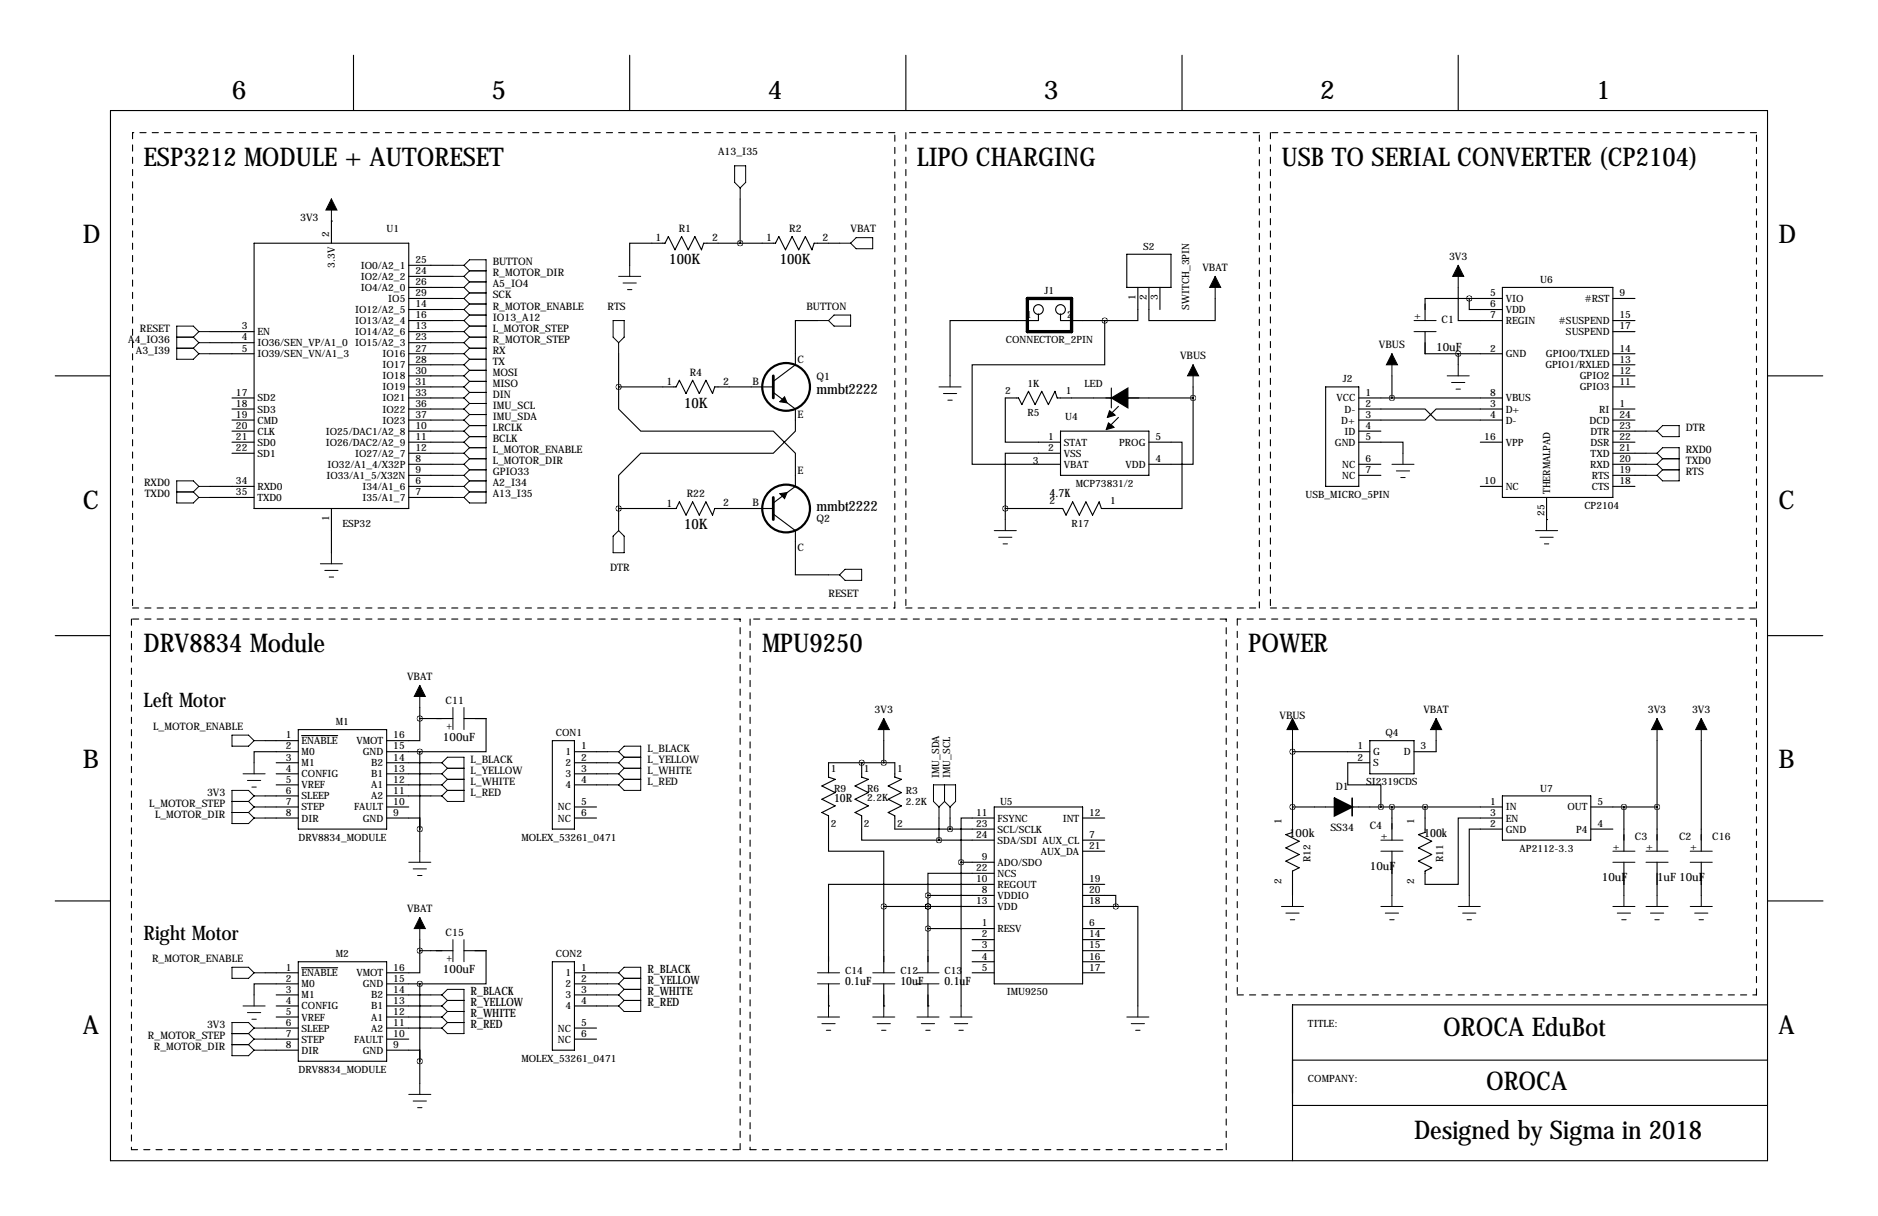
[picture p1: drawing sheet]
<svg xmlns="http://www.w3.org/2000/svg" width="432mm" height="279mm" viewBox="0 0 432 279" stroke-linecap="round" stroke-linejoin="round" font-family="sans-serif">
<g fill="none" stroke="#000" stroke-width=".25" stroke-dasharray="1.4 1.4">
<path d="M30.5 30.5v109.2M205.7 30.5h-175.2M208.3 30.5v109.2M289.6 30.5h-81.3M292.1 30.5v109.2M403.9 30.5h-111.8M30.5 139.7h175.2M205.7 139.7v-109.2M208.3 139.7h81.3M289.6 139.7v-109.2M292.1 139.7h111.8M403.9 139.7v-109.2"/>
<path d="M30.2 142.2v122M170.2 142.2h-140M172.5 142.2v122M281.9 142.2h-109.4M284.5 142.2v86.4M403.9 142.2h-119.4M284.5 228.6h119.4M403.9 228.6v-86.4M30.2 264.2h140M170.2 264.2v-122M172.5 264.2h109.4M281.9 264.2v-122"/>
</g>
<g fill="none" stroke="#000" stroke-width=".25">
<path d="M81.3 12.7v12.7M144.8 12.7v12.7M208.3 12.7v12.7M271.8 12.7v12.7M335.3 12.7v12.7M25.4 25.4h381v241.3h-381zM58.4 55.9h35.6v60.9h-35.6zM76.2 50.8h.1M76.2 50.8v5.1M170.2 45.7v10.2M193 55.9h-5.8l-.5 1.5-1.5-3-1.6 3-1.5-3-1.5 3-1.5-3-.8 1.5h-16.5l-.5 1.5-1.5-3-1.6 3-1.5-3-1.5 3-1.5-3-.8 1.5h-8.1v5.1M259.1 58.4h10.1v7.6h-10.1z"/>
<path d="M48.3 76.2h10.1M48.3 78.7h10.1M94 76.2h10.1M94 78.7h10.1M94 61h10.1M94 63.5h10.1M94 66h10.1M94 68.6h10.1M94 71.1h10.1M94 73.7h10.1M188 73.7h-5.1v10.1l-5.1 3.8M238.8 72.1v1.6h-20.4v12.7"/>
<path d="M243.8 72.1v1.6h10.2M254 73.7v10.1h-30.5v22.9h20.3M261.6 66v7.7h-7.6M264.2 66v7.7h15.2v-5.1M266.7 66v5.1M327.7 76.2v5.1h17.7M335.3 66v7.7h10.1M337.8 68.6v2.5h7.6M345.4 66h25.4v48.3h-25.4zM345.4 68.6h-17.7v5.1M370.8 76.2h5.1M370.8 68.6h5.1"/>
<path d="M370.8 73.7h5.1M12.7 86.4h12.7M48.3 81.3h10.1M53.3 91.4h5.1M53.3 94h5.1M53.3 96.5h5.1M53.3 99.1h5.1M94 86.4h10.1M94 81.3h10.1M94 91.4h10.1M94 94h10.1M94 96.5h10.1"/>
<path d="M94 99.1h10.1M94 83.8h10.1M94 88.9h10.1M142.2 88.9v5.1l5.1 5.1h30.5l5.1 5v7.7l-5.1 3.8M142.2 88.9h13.2l.8-1.5 1.5 3 1.6-3 1.5 3 1.5-3 1.5 3 .5-1.5h13.5M142.2 81.3v7.6M177.8 90.2l5.1 3.8v5.1l-5.1 5h-30.5l-5.1 5.1v7.6M243.8 99.1h20.4v10.1h-20.4zM255.5 89.2v4.5M257.1 93.4l-2.5 2.5M257.1 95.9l-2.5 2.6M274.3 91.4h-31.2l-.5-1.5-1.6 3.1-1.5-3.1-1.5 3.1-1.5-3.1-1.6 3.1-.7-1.6h-3.1v10.2h12.7"/>
<path d="M274.3 91.4v15.3h-10.1M274.3 88.9v2.5M304.8 88.9h7.6v22.9h-7.6zM312.4 94h15.3l2.5 2.5h15.2M312.4 91.4h33M312.4 99.1h5.1M320 86.4v5M335.3 81.3v2.5M345.4 94h-15.2l-2.5 2.5h-15.3M370.8 86.4h5.1M370.8 81.3h5.1M370.8 94h5.1"/>
<path d="M370.8 96.5h5.1M370.8 99.1h7.7M370.8 83.8h5.1M370.8 88.9h5.1M406.4 86.4h12.7M48.3 111.8h10.1M48.3 114.3h10.1M53.3 101.6h5.1M53.3 104.1h5.1M76.2 116.8v10.2M94 101.6h10.1M94 104.1h10.1"/>
<path d="M94 111.8h10.1M94 114.3h10.1M94 106.7h10.1M94 109.2h10.1M142.2 116.8h13.2l.8-1.5 1.5 3.1 1.6-3.1 1.5 3.1 1.5-3.1 1.5 3.1 .5-1.6h13.5M142.2 116.8v2.6M177.8 118.1l5.1 3.8v10.2h7.6M231.1 116.8v2.6M243.8 104.1h-12.7v12.7M264.2 101.6h7.6v15.2h-18.6l-.5-1.5-1.5 3.1-1.5-3.1-1.5 3.1-1.6-3.1-1.5 3.1-.8-1.6h-13.2M312.4 101.6h10.2v2.5M312.4 106.7h5.1"/>
<path d="M312.4 109.2h5.1M340.4 101.6h5M340.4 111.8h5M355.6 119.4h.1M355.6 114.3v5.1M370.8 101.6h5.1M370.8 104.1h7.7M370.8 111.8h5.1M370.8 106.7h7.7M370.8 109.2h7.7M12.7 146h12.7M406.4 146h12.7"/>
<path d="M61 170.2h7.6M63.5 175.3h5.1M63.5 177.8h5.1M68.6 172.7h-10.2v2.6M68.6 167.6h20.3v22.9h-20.3zM69.3 169h8.3M88.9 172.7h7.6M88.9 175.3h10.2M88.9 177.8h10.2M96.5 165.1v5.1h-7.6M96.5 165.1h7.6M96.5 162.6v2.5"/>
<path d="M96.5 172.7v22.9M106.7 165.1h5.1v7.6h-15.3M127 170.2h5.1v20.3h-5.1zM132.1 172.7h7.6M132.1 175.3h7.6M132.1 177.8h7.6M198.1 175.3v3.3l1.5 .5-3 1.5 3 1.5-3 1.5 3 1.6-3 1.5 1.5 .8v5.5h17.8M198.1 175.3h.1M203.2 170.2v5.1M297.2 170.2v21.1l-1.5 .5 3 1.5-3 1.5 3 1.5-3 1.6 3 1.5-1.5 .8v5.5M297.2 172.7h17.8M315 175.3h-5.1v5h7.6v5.1"/>
<path d="M315 170.2h10.1v7.6h-10.1zM330.2 170.2v2.5h-5.1M381 170.2v25.4M391.2 170.2v25.4M61 182.9h7.6M61 185.4h7.6M61 188h7.6M63.5 180.3h5.1M88.9 188h7.6v2.5M88.9 180.3h10.2M88.9 182.9h10.2M88.9 185.4h5.1"/>
<path d="M132.1 180.3h7.6M132.1 185.4h5.1M132.1 188h5.1M215.9 193h12.7M215.9 188v5M218.4 188v2.5M221 198.1h7.6M221 198.1v33M228.6 188h-7.6v10.1M228.6 190.5h-22.9v-3l-1.5-.8 3.1-1.5-3.1-1.6 3.1-1.5-3.1-1.5 3.1-1.5-1.6-.5v-3.3h-15.2v3.3l1.5 .5-3 1.5 3 1.5-3 1.5 3 1.6-3 1.5 1.5 .8v8.1h12.7v12.7M228.6 185.4h20.3v40.7h-20.3zM248.9 188h5.1"/>
<path d="M248.9 193h5.1M248.9 195.6h5.1M297.2 185.4h9.6M310.9 185.4h34.5M320 185.4v7.6M320 195.6v10.1M327.7 185.4v5.9l-1.6 .5 3.1 1.5-3.1 1.5 3.1 1.5-3.1 1.6 3.1 1.5-1.5 .8v3h7.6v-15.2h10.1M345.4 190.5h-7.6v15.2M345.4 182.9h20.4v10.1h-20.4zM365.8 190.5h5M365.8 185.4h15.2M373.4 185.4v10.2"/>
<path d="M373.4 198.1v7.6M381 198.1v7.6M391.2 198.1v7.6M12.7 207h12.7M96.5 218.4v5.1h-7.6M96.5 218.4h7.6M96.5 215.9v2.5M106.7 218.4h5.1v7.7h-15.3M203.2 208.3h25.4M203.2 208.3v15.2M213.4 208.3h.1M213.4 205.7h15.2"/>
<path d="M213.4 213.4h15.2M213.4 205.7v17.8M223.5 215.9h5.1M223.5 218.4h5.1M228.6 203.2h-38.1v20.3M228.6 200.7h-15.2v5M248.9 205.7h7.6v2.6M248.9 203.2h5.1M248.9 208.3h7.6M248.9 213.4h5.1M248.9 215.9h5.1M248.9 218.4h5.1"/>
<path d="M256.5 208.3h5.1v22.8M406.5 207h12.7M61 223.5h7.6M61 236.2h7.6M61 238.8h7.6M63.5 228.6h5.1M63.5 231.1h5.1M63.5 233.7h5.1M68.6 226.1h-10.2v2.5M68.6 221h20.3v22.8h-20.3zM69.3 222.4h8.3M88.9 226.1h7.6"/>
<path d="M88.9 228.6h10.2M88.9 231.1h10.2M88.9 233.7h10.2M88.9 236.2h10.2M88.9 238.8h5.1M96.5 226.1v22.8M127 221h5.1v20.3h-5.1zM132.1 226.1h7.6M132.1 223.5h7.6M132.1 228.6h7.6M132.1 231.1h7.6M132.1 236.2h5.1"/>
<path d="M132.1 238.8h5.1M190.5 231.1h.1M190.5 226.1v5M203.2 231.1h.1M203.2 226.1v5M213.4 231.1h.1M213.4 226.1v5M223.5 221h5.1M223.5 223.5h5.1M248.9 221h5.1M248.9 223.5h5.1M406.4 230.9h-109.2v35.8"/>
<path d="M61 241.3h7.6M88.9 241.3h7.6v2.5M297.2 254h.1M297.2 243.6h109.2M297.2 254h109.2"/>
<circle cx="238.8" cy="71.1" r="1.12"/>
<circle cx="243.8" cy="71.1" r="1.12"/>
</g>
<g fill="none" stroke="#000" stroke-width=".51">
<circle cx="180.7" cy="88.9" r="5.5"/>
<circle cx="180.7" cy="116.8" r="5.5"/>
</g>
<path d="M177.8 86.4v5M177.8 114.3v5.1" fill="none" stroke="#000" stroke-width=".63"/>
<path d="M180.4 91.2l.5 1.4-1.6-.3zM254.9 97.2l1.2 1-1.7 .5zM255.1 94.4l1.3 1-1.8 .5zM255.5 91.4l3.8-2.2v2.2zM255.5 91.4h3.8v2.3zM179.3 113.4l1.6-.2-.5 1.4z" fill="#000" stroke="#000" stroke-width=".25"/>
<g fill="none" stroke="#000" stroke-width=".23">
<path d="M168.9 38.1h2.5v3.8l-1.2 1.3-1.3-1.3zM76.2 45.7v5.1M170.2 43.2v2.5M193 55.9h2.6M196.8 54.6h3.9v2.6h-3.9l-1.2-1.3zM40.6 77.5h3.8M44.4 77.5l1.3 1.2M45.7 76.2h2.6M45.7 76.2l-1.3-1.3h-3.8v7.6h3.8l1.3-1.2M45.7 78.7h2.6M45.7 76.2l-1.3 1.3M45.7 78.7l-1.3 1.3"/>
<path d="M104.1 73.7h2.6M104.1 76.2h2.6M104.1 78.7h2.6M104.1 63.5h2.6M104.1 71.1h2.6M104.1 68.6h2.6M104.1 66h2.6M104.1 61h2.6M106.7 61l1.2-1.3h3.9v55.9h-3.9l-1.2-1.3M106.7 76.2l1.2 1.3M106.7 78.7l1.2 1.3M106.7 73.7l1.2 1.2"/>
<path d="M106.7 71.1l1.2 1.3M106.7 68.6l1.2 1.2M106.7 66l1.2 1.3M106.7 63.5l1.2 1.3M106.7 61l1.2 1.2M107.9 74.9l-1.2 1.3M107.9 74.9h3.9M107.9 77.5h3.9M107.9 77.5l-1.2 1.2M107.9 72.4h3.9M107.9 72.4l-1.2 1.3M107.9 69.8h3.9"/>
<path d="M107.9 69.8l-1.2 1.3M107.9 67.3h3.9M107.9 67.3l-1.2 1.3M107.9 64.8h3.9M107.9 64.8l-1.2 1.2M107.9 62.2h3.9M107.9 62.2l-1.2 1.3M141 73.7h2.5v3.8l-1.3 1.2-1.2-1.2zM142.2 63.5h5.1M142.2 78.7v2.6M143.3 65h3M144.3 66.5h1"/>
<path d="M144.8 61v2.5M188 73.7h2.5M191.8 72.4h3.8v2.5h-3.8l-1.3-1.2zM279.4 63.5v5.1M325.1 73.7h5.1M325.1 76.2h5.1M335.3 61v5M40.6 80h3.8M44.4 80l1.3 1.3M45.7 81.3h2.6M104.1 94h2.6M104.1 96.5h2.6"/>
<path d="M104.1 88.9h2.6M104.1 86.4h2.6M104.1 81.3h2.6M104.1 83.8h2.6M104.1 99.1h2.6M104.1 91.4h2.6M106.7 94l1.2 1.2M106.7 96.5l1.2 1.3M106.7 88.9l1.2 1.3M106.7 86.4l1.2 1.2M106.7 81.3l1.2 1.2M106.7 83.8l1.2 1.3"/>
<path d="M106.7 91.4l1.2 1.3M106.7 99.1l1.2 1.2M107.9 80h3.9M107.9 95.2h3.9M107.9 92.7h3.9M107.9 92.7l-1.2 1.3M107.9 97.8h3.9M107.9 95.2l-1.2 1.3M107.9 90.2h3.9M107.9 87.6h3.9M107.9 87.6l-1.2 1.3M107.9 85.1h3.9"/>
<path d="M107.9 85.1l-1.2 1.3M107.9 82.5h3.9M107.9 80l-1.2 1.3M107.9 82.5l-1.2 1.3M107.9 90.2l-1.2 1.2M107.9 97.8l-1.2 1.3M215.9 88.9h5.1M216.9 90.4h3.1M217.9 91.9h1M218.4 86.4v2.5M274.3 83.8v5.1M320 81.3v5.1"/>
<path d="M332.7 86.4h5.1M333.8 87.9h3M334.8 89.4h1M335.3 83.8v2.6M378.5 99.1h2.5M381 99.1l1.3-1.3h3.8v2.5h-3.8zM40.6 113h3.8M44.4 113l1.3 1.3M45.7 111.8h2.6M45.7 111.8l-1.3 1.2M45.7 111.8l-1.3-1.3h-3.8v5.1h3.8l1.3-1.3M45.7 114.3h2.6"/>
<path d="M104.1 111.8h2.6M104.1 114.3h2.6M104.1 106.7h2.6M104.1 104.1h2.6M104.1 109.2h2.6M104.1 101.6h2.6M106.7 106.7l1.2 1.2M106.7 104.1l1.2 1.3M106.7 101.6l1.2 1.3M106.7 109.2l1.2 1.3M106.7 111.8l1.2 1.2M107.9 113h3.9"/>
<path d="M107.9 110.5h3.9M107.9 107.9h3.9M107.9 105.4h3.9M107.9 105.4l-1.2 1.3M107.9 113l-1.2 1.3M107.9 102.9h3.9M107.9 102.9l-1.2 1.2M107.9 100.3h3.9M107.9 100.3l-1.2 1.3M107.9 107.9l-1.2 1.3M107.9 110.5l-1.2 1.3M142.2 119.4v2.5"/>
<path d="M231.1 119.4v2.5M320 106.7h5.1M321.1 108.2h3M322.1 109.7h1M322.6 104.1v2.6M355.6 119.4v2.5M378.5 106.7h2.5M378.5 104.1h2.5M378.5 109.2h2.5M381 104.1l1.3-1.2h3.8v7.6h-3.8l-1.3-1.3M381 104.1l1.3 1.3M381 106.7l1.3 1.2"/>
<path d="M382.3 107.9h3.8M382.3 105.4h3.8M382.3 105.4l-1.3 1.3M382.3 107.9l-1.3 1.3M73.7 129.5h5M74.7 131.1h3M75.7 132.6h1M76.2 127v2.5M142.2 121.9l1.3 1.3v3.8h-2.5v-3.8zM190.5 132.1h2.5M194.3 130.8h3.8v2.5h-3.8l-1.3-1.2zM228.6 121.9h5.1"/>
<path d="M229.6 123.4h3.1M230.6 125h1M353.1 121.9h5M354.1 123.4h3M355.1 125h1M96.5 157.5v5.1M53.3 168.9h3.8l1.3 1.3-1.3 1.2h-3.8zM55.9 177.8h5.1M56.9 179.3h3M58.4 170.2h2.6M58.4 175.3v2.5M99.1 175.3h2.5"/>
<path d="M99.1 177.8h2.5M101.6 175.3l1.3-1.3h3.8v10.1h-3.8l-1.3-1.2M101.6 175.3l1.3 1.2M101.6 177.8l1.3 1.3M102.9 176.5h3.8M102.9 179.1h3.8M102.9 176.5l-1.3 1.3M102.9 179.1l-1.3 1.2M104.1 162.6v5M106.7 162.6v5M139.7 175.3h2.5M139.7 177.8h2.5"/>
<path d="M139.7 172.7h2.5M142.2 172.7l1.3-1.3h3.8v10.2h-3.8l-1.3-1.3M142.2 172.7l1.3 1.3M142.2 175.3l1.3 1.2M142.2 177.8l1.3 1.3M143.5 176.5h3.8M143.5 174h3.8M143.5 179.1h3.8M143.5 174l-1.3 1.3M143.5 176.5l-1.3 1.3M143.5 179.1l-1.3 1.2M203.2 165.1v5.1"/>
<path d="M297.2 165.1v5.1M330.2 165.1v5.1M381 165.1v5.1M391.2 165.1v5.1M53.3 184.1h3.8M53.3 186.7h3.8M57.1 184.1l1.3 1.3M57.1 186.7l1.3 1.3M57.9 180.8h1M58.4 182.9l-1.3-1.3h-3.8v7.6h3.8l1.3-1.2M58.4 182.9h2.6M58.4 185.4h2.6"/>
<path d="M58.4 185.4l-1.3 1.3M58.4 188h2.6M58.4 182.9l-1.3 1.2M94 198.1h5.1M95 199.6h3M96.5 195.6v2.5M99.1 180.3h2.5M99.1 182.9h2.5M101.6 180.3l1.3 1.3M102.9 181.6h3.8M102.9 181.6l-1.3 1.3M139.7 180.3h2.5"/>
<path d="M215.9 185.4l-1.3-1.3v-3.8h5.1v3.8l-1.3 1.3M215.9 185.4v2.6M217.2 180.3v3.8M217.2 184.1l1.2 1.3M217.2 184.1l-1.3 1.3M218.4 185.4v2.6M317.5 195.6h5.1M317.5 193h5.1M370.8 195.6h5.1M370.8 198.1h5.1M378.5 195.6h5M378.5 198.1h5"/>
<path d="M388.6 195.6h5.1M388.6 198.1h5.1M96 201.2h1M96.5 210.8v5.1M104.1 215.9v5.1M106.7 215.9v5.1M294.6 208.3h5.1M295.7 209.8h3M296.7 211.3h1M297.2 205.7v2.6M317.5 208.3h5.1M318.5 209.8h3.1"/>
<path d="M319.5 211.3h1M320 205.7v2.6M335.3 208.3h5.1M336.3 209.8h3M337.3 211.3h1M337.8 205.7v2.6M370.8 208.3h5.1M371.9 209.8h3M372.9 211.3h1M373.4 205.7v2.6M378.5 208.3h5M379.5 209.8h3"/>
<path d="M380.5 211.3h1M381 205.7v2.6M388.6 208.3h5.1M389.6 209.8h3.1M390.7 211.3h1M391.2 205.7v2.6M53.3 222.2h3.8l1.3 1.3-1.3 1.3h-3.8zM53.3 237.5h3.8M55.9 231.1h5.1M56.9 232.7h3M57.1 237.5l1.3 1.3M57.9 234.2h1"/>
<path d="M58.4 223.5h2.6M58.4 236.2l-1.3-1.3h-3.8v7.7h3.8l1.3-1.3M58.4 228.6v2.5M58.4 236.2h2.6M58.4 238.8h2.6M58.4 238.8l-1.3 1.2M58.4 236.2l-1.3 1.3M99.1 233.7h2.5M99.1 228.6h2.5M99.1 231.1h2.5M99.1 236.2h2.5M101.6 228.6l1.3-1.3h3.8v10.2h-3.8l-1.3-1.3"/>
<path d="M101.6 228.6l1.3 1.3M101.6 231.1l1.3 1.3M101.6 233.7l1.3 1.2M102.9 229.9h3.8M102.9 232.4h3.8M102.9 229.9l-1.3 1.2M102.9 234.9h3.8M102.9 232.4l-1.3 1.3M102.9 234.9l-1.3 1.3M139.7 223.5h2.5M139.7 226.1h2.5M139.7 228.6h2.5"/>
<path d="M139.7 231.1h2.5M142.2 223.5l1.3-1.3h3.8v10.2h-3.8l-1.3-1.3M142.2 223.5l1.3 1.3M142.2 226.1l1.3 1.2M142.2 228.6l1.3 1.3M143.5 229.9h3.8M143.5 227.3h3.8M143.5 224.8h3.8M143.5 224.8l-1.3 1.3M143.5 227.3l-1.3 1.3M143.5 229.9l-1.3 1.2M188 223.5h5"/>
<path d="M188 226.1h5M188 233.7h5M189 235.2h3M190 236.7h1M190.5 231.1v2.6M200.7 223.5h5M200.7 226.1h5M200.7 233.7h5M201.7 235.2h3M202.7 236.7h1M203.2 231.1v2.6M210.8 223.5h5.1"/>
<path d="M210.8 226.1h5.1M210.8 233.7h5.1M211.8 235.2h3.1M212.9 236.7h1M213.4 231.1v2.6M218.4 233.7h5.1M219.5 235.2h3M220.5 236.7h1M221 231.1v2.6M259.1 233.7h5.1M260.1 235.2h3M261.1 236.7h1"/>
<path d="M261.6 231.1v2.6M53.3 240h3.8M57.1 240l1.3 1.3M58.4 241.3h2.6M94 251.5h5.1M95 253h3M96 254.5h1M96.5 248.9v2.6"/>
</g>
<path d="M236.2 68.6h10.2v7.6h-10.2z" fill="none" stroke="#000" stroke-width=".76"/>
<path d="M306.8 183.4l4.1 2-4.1 2.1z" fill="#000" stroke="#000" stroke-width=".38"/>
<path d="M310.9 183.4v4.1" fill="none" stroke="#000" stroke-width=".38"/>
<path d="M76.2 45.7l1.3 2.6h-2.6zM279.4 63.5l1.3 2.5h-2.6zM335.3 61l1.2 2.5h-2.5zM274.3 83.8l1.3 2.6h-2.6zM320 81.3l1.3 2.5h-2.5zM96.5 157.5l1.3 2.5h-2.6zM203.2 165.1l1.3 2.5h-2.6zM297.2 165.1l1.2 2.5h-2.5zM330.2 165.1l1.3 2.5h-2.6zM381 165.1l1.3 2.5h-2.6zM391.2 165.1l1.2 2.5h-2.5zM96.5 210.8l1.3 2.6h-2.6z" fill="#000" stroke="#000" stroke-width=".23"/>
<path d="M170.1 55.9a.05 .05 0 0 0 .1 0 .05 .05 0 0 0-.1 0zM142.2 116.8a.05 .05 0 0 0 .1 0 .05 .05 0 0 0-.1 0zM142.2 88.9a.05 .05 0 0 0 .1 0 .05 .05 0 0 0-.1 0zM274.3 91.4a.05 .05 0 0 0 .1 0 .05 .05 0 0 0-.1 0zM231.1 116.8a.05 .05 0 0 0 .1 0 .05 .05 0 0 0-.1 0zM218.4 190.5a.05 .05 0 0 0 .1 0 .05 .05 0 0 0-.1 0zM256.5 208.3a.05 .05 0 0 0 .1 0 .05 .05 0 0 0-.1 0zM213.3 205.7a.05 .05 0 0 0 .1 0 .05 .05 0 0 0-.1 0zM213.3 208.3a.05 .05 0 0 0 .1 0 .05 .05 0 0 0-.1 0zM213.3 208.3a.05 .05 0 0 0 .1 0 .05 .05 0 0 0-.1 0zM96.5 190.5a.05 .05 0 0 0 .1 0 .05 .05 0 0 0-.1 0zM96.5 243.8a.05 .05 0 0 0 .1 0 .05 .05 0 0 0-.1 0zM96.5 165.1a.05 .05 0 0 0 .1 0 .05 .05 0 0 0-.1 0zM96.5 172.7a.05 .05 0 0 0 .1 0 .05 .05 0 0 0-.1 0zM96.5 218.4a.05 .05 0 0 0 .1 0 .05 .05 0 0 0-.1 0zM96.5 226.1a.05 .05 0 0 0 .1 0 .05 .05 0 0 0-.1 0zM220.9 198.1a.05 .05 0 0 0 .1 0 .05 .05 0 0 0-.1 0zM213.3 213.4a.05 .05 0 0 0 .1 0 .05 .05 0 0 0-.1 0zM198.1 175.3a.05 .05 0 0 0 .1 0 .05 .05 0 0 0-.1 0zM335.2 81.3a.05 .05 0 0 0 .1 0 .05 .05 0 0 0-.1 0zM337.8 68.6a.05 .05 0 0 0 .1 0 .05 .05 0 0 0-.1 0zM320 91.4a.05 .05 0 0 0 .1 0 .05 .05 0 0 0-.1 0zM373.3 185.4a.05 .05 0 0 0 .1 0 .05 .05 0 0 0-.1 0zM327.6 185.4a.05 .05 0 0 0 .1 0 .05 .05 0 0 0-.1 0zM320 185.4a.05 .05 0 0 0 .1 0 .05 .05 0 0 0-.1 0zM297.1 172.7a.05 .05 0 0 0 .1 0 .05 .05 0 0 0-.1 0zM297.1 185.4a.05 .05 0 0 0 .1 0 .05 .05 0 0 0-.1 0z" fill="#000" stroke="#000" stroke-width="1.3"/>
<g font-size="5.9">
<text x="53.3" y="22.9">6</text>
<text x="113" y="22.9">5</text>
<text x="176.5" y="22.9">4</text>
<text x="240" y="22.9">3</text>
<text x="303.5" y="22.9">2</text>
<text x="367" y="22.9">1</text>
<text x="33" y="38.1">ESP3212 MODULE + AUTORESET</text>
<text x="210.8" y="38.1">LIPO CHARGING</text>
<text x="294.6" y="38.1">USB TO SERIAL CONVERTER (CP2104)</text>
<text x="19" y="55.9">D</text>
<text x="408.9" y="55.9">D</text>
<text x="19" y="116.8">C</text>
<text x="408.9" y="116.8">C</text>
<text x="33" y="149.9">DRV8834 Module</text>
<text x="175.3" y="149.9">MPU9250</text>
<text x="287" y="149.9">POWER</text>
<text x="19" y="176.5">B</text>
<text x="408.9" y="176.5">B</text>
<text x="19" y="237.5">A</text>
<text x="331.8" y="238">OROCA EduBot</text>
<text x="408.9" y="237.5">A</text>
<text x="341.7" y="250.5">OROCA</text>
<text x="325.1" y="261.6">Designed by Sigma in 2018</text>
</g>
<g font-size="4.6">
<text x="33" y="162.6">Left Motor</text>
<text x="33" y="215.9">Right Motor</text>
</g>
<g font-size="3.3">
<text x="153.9" y="60.6">100K</text>
<text x="179.3" y="60.6">100K</text>
<text x="157.3" y="93.6">10K</text>
<text x="187.7" y="90.6">mmbt2222</text>
<text x="187.7" y="117.3">mmbt2222</text>
<text x="157.3" y="121.6">10K</text>
</g>
<g font-size="2.6">
<text x="330.2" y="80.6">10uF</text>
<text x="241.3" y="114.3">4.7K</text>
<text x="101.8" y="170.2">100uF</text>
<text x="191.8" y="184.2">10R</text>
<text x="296.4" y="192.3">100k</text>
<text x="327.5" y="192.3">100k</text>
<text x="315" y="200">10uF</text>
<text x="368.3" y="202.5">10uF</text>
<text x="381" y="202.5">1uF 10uF</text>
<text x="101.8" y="223.5">100uF</text>
<text x="148.8" y="223.5">R_BLACK</text>
<text x="148.8" y="226.1">R_YELLOW</text>
<text x="194.3" y="226.4">0.1uF</text>
<text x="207" y="226.4">10uF</text>
<text x="217.2" y="226.4">0.1uF</text>
<text x="108.2" y="228.6">R_BLACK</text>
<text x="108.2" y="231.1">R_YELLOW</text>
<text x="108.2" y="233.7">R_WHITE</text>
<text x="148.8" y="228.6">R_WHITE</text>
<text x="148.8" y="231.1">R_RED</text>
<text x="108.2" y="236.2">R_RED</text>
</g>
<g font-size="2.4">
<text x="165.1" y="35.6">A13_I35</text>
<text x="69" y="50.8">3V3</text>
<text x="156.1" y="53.3">R1</text>
<text x="181.5" y="53.3">R2</text>
<text x="195.6" y="53.3">VBAT</text>
<text x="150.7" y="55.5">1</text>
<text x="163.7" y="55.4">2</text>
<text x="176.1" y="55.5">1</text>
<text x="189.1" y="55.4">2</text>
<text x="333.2" y="59.7">3V3</text>
<text x="113.3" y="63.5">R_MOTOR_DIR</text>
<text x="113.3" y="61">BUTTON</text>
<text x="276.5" y="62.2">VBAT</text>
<text x="113.3" y="71.1">R_MOTOR_ENABLE</text>
<text x="113.3" y="68.6">SCK</text>
<text x="113.3" y="66">A5_IO4</text>
<text x="139.7" y="71.1">RTS</text>
<text x="185.4" y="71.1">BUTTON</text>
<text x="32.2" y="76.2">RESET</text>
<text x="113.3" y="76.2">L_MOTOR_STEP</text>
<text x="113.3" y="73.7">IO13_A12</text>
<text x="331.5" y="74.2">C1</text>
<text x="29.5" y="78.7">A4_IO36</text>
<text x="31.2" y="81.3">A3_I39</text>
<text x="113.3" y="78.7">R_MOTOR_STEP</text>
<text x="113.3" y="81.3">RX</text>
<text x="113.3" y="83.8">TX</text>
<text x="183.4" y="83.3">C</text>
<text x="271.3" y="82.5">VBUS</text>
<text x="317.1" y="80">VBUS</text>
<text x="113.3" y="88.9">MISO</text>
<text x="113.3" y="86.4">MOSI</text>
<text x="153.3" y="88.5">1</text>
<text x="158.6" y="86.4">R4</text>
<text x="166.3" y="88.4">2</text>
<text x="173" y="88.4">B</text>
<text x="187.7" y="87.4">Q1</text>
<text x="113.3" y="94">IMU_SCL</text>
<text x="113.3" y="91.4">DIN</text>
<text x="113.3" y="96.5">IMU_SDA</text>
<text x="113.3" y="99.1">LRCLK</text>
<text x="113.3" y="101.6">BCLK</text>
<text x="183.4" y="96.1">E</text>
<text x="387.6" y="99.1">DTR</text>
<text x="113.3" y="106.7">L_MOTOR_DIR</text>
<text x="113.3" y="104.1">L_MOTOR_ENABLE</text>
<text x="387.6" y="104.1">RXD0</text>
<text x="387.6" y="106.7">TXD0</text>
<text x="33.1" y="111.8">RXD0</text>
<text x="113.3" y="109.2">GPIO33</text>
<text x="113.3" y="111.8">A2_I34</text>
<text x="183.4" y="108.8">E</text>
<text x="387.6" y="109.2">RTS</text>
<text x="33.3" y="114.3">TXD0</text>
<text x="113.3" y="114.3">A13_I35</text>
<text x="153.3" y="116.4">1</text>
<text x="157.9" y="114.3">R22</text>
<text x="166.3" y="116.3">2</text>
<text x="173" y="116.3">B</text>
<text x="187.7" y="120">Q2</text>
<text x="140.3" y="131.2">DTR</text>
<text x="183.4" y="126.5">C</text>
<text x="190.5" y="137.2">RESET</text>
<text x="93.6" y="156.2">VBAT</text>
<text x="102.5" y="161.7">C11</text>
<text x="35.2" y="167.6">L_MOTOR_ENABLE</text>
<text x="201.1" y="163.8">3V3</text>
<text x="294.2" y="165.1">VBUS</text>
<text x="327.3" y="163.8">VBAT</text>
<text x="378.9" y="163.8">3V3</text>
<text x="389.1" y="163.8">3V3</text>
<text x="148.8" y="172.7">L_BLACK</text>
<text x="108.2" y="175.3">L_BLACK</text>
<text x="108.2" y="177.8">L_YELLOW</text>
<text x="148.8" y="175.3">L_YELLOW</text>
<text x="148.8" y="177.8">L_WHITE</text>
<text x="34.3" y="185.4">L_MOTOR_STEP</text>
<text x="47.6" y="182.9">3V3</text>
<text x="108.2" y="180.3">L_WHITE</text>
<text x="108.2" y="182.9">L_RED</text>
<text x="148.8" y="180.3">L_RED</text>
<text x="307.1" y="181.6">D1</text>
<text x="35.7" y="188">L_MOTOR_DIR</text>
<text x="305.9" y="190.9">SS34</text>
<text x="315" y="190.5">C4</text>
<text x="375.9" y="193">C3</text>
<text x="386.1" y="193">C2</text>
<text x="393.7" y="193">C16</text>
<text x="93.6" y="209.5">VBAT</text>
<text x="102.5" y="215">C15</text>
<text x="35" y="221">R_MOTOR_ENABLE</text>
<text x="34" y="238.8">R_MOTOR_STEP</text>
<text x="47.6" y="236.2">3V3</text>
<text x="35.4" y="241.3">R_MOTOR_DIR</text>
</g>
<g font-size="2.3">
<text x="88.9" y="53.3">U1</text>
<text x="75.7" y="54.4" transform="rotate(-90 75.7 54.4)">2</text>
<text x="262.8" y="57.4">S2</text>
<text x="77" y="61.5" transform="rotate(-90 77 61.5)">3.3V</text>
<text x="82.9" y="61.8">IO0/A2_1</text>
<text x="82.9" y="64.3">IO2/A2_2</text>
<text x="95.5" y="60.5">25</text>
<text x="95.5" y="63">24</text>
<text x="95.5" y="65.5">26</text>
<text x="354.2" y="65">U6</text>
<text x="81.6" y="71.9">IO12/A2_5</text>
<text x="82.9" y="66.8">IO4/A2_0</text>
<text x="89.3" y="69.4">IO5</text>
<text x="95.5" y="68.1">29</text>
<text x="95.5" y="70.6">14</text>
<text x="240.2" y="67.6">J1</text>
<text x="261.1" y="68.9" transform="rotate(-90 261.1 68.9)">1</text>
<text x="263.7" y="68.9" transform="rotate(-90 263.7 68.9)">2</text>
<text x="266.2" y="68.9" transform="rotate(-90 266.2 68.9)">3</text>
<text x="273.4" y="71.1" transform="rotate(-90 273.4 71.1)">SWITCH_3PIN</text>
<text x="342.6" y="68.1">5</text>
<text x="342.6" y="70.6">6</text>
<text x="346.2" y="69.4">VIO</text>
<text x="346.2" y="71.9">VDD</text>
<text x="364.3" y="69.4">#RST</text>
<text x="372.4" y="68.1">9</text>
<text x="55.6" y="75.7">3</text>
<text x="59.2" y="77">EN</text>
<text x="81.6" y="74.5">IO13/A2_4</text>
<text x="81.6" y="77">IO14/A2_6</text>
<text x="95.5" y="73.2">16</text>
<text x="95.5" y="75.7">13</text>
<text x="235.9" y="73.2">1</text>
<text x="245.4" y="73.2">2</text>
<text x="325.1" y="73.4">+</text>
<text x="342.6" y="73.2">7</text>
<text x="346.2" y="74.5">REGIN</text>
<text x="358.3" y="74.5">#SUSPEND</text>
<text x="360.1" y="77">SUSPEND</text>
<text x="372.4" y="73.2">15</text>
<text x="372.4" y="75.7">17</text>
<text x="55.6" y="78.2">4</text>
<text x="55.6" y="80.8">5</text>
<text x="59.2" y="79.5">IO36/SEN_VP/A1_0</text>
<text x="59.2" y="82.1">IO39/SEN_VN/A1_3</text>
<text x="81.6" y="79.5">IO15/A2_3</text>
<text x="87.9" y="82.1">IO16</text>
<text x="95.5" y="78.2">23</text>
<text x="95.5" y="80.8">27</text>
<text x="95.5" y="83.3">28</text>
<text x="231.3" y="78.8">CONNECTOR_2PIN</text>
<text x="342.6" y="80.8">2</text>
<text x="346.2" y="82.1">GND</text>
<text x="355.5" y="82.1">GPIO0/TXLED</text>
<text x="372.4" y="80.8">14</text>
<text x="372.4" y="83.3">13</text>
<text x="87.9" y="84.6">IO17</text>
<text x="87.9" y="87.2">IO18</text>
<text x="87.9" y="89.7">IO19</text>
<text x="95.5" y="85.9">30</text>
<text x="95.5" y="88.4">31</text>
<text x="236.2" y="88.9">1K</text>
<text x="249.4" y="88.9">LED</text>
<text x="308.8" y="87.9">J2</text>
<text x="355.3" y="84.6">GPIO1/RXLED</text>
<text x="363.2" y="87.2">GPIO2</text>
<text x="363.2" y="89.7">GPIO3</text>
<text x="372.4" y="85.9">12</text>
<text x="372.4" y="88.4">11</text>
<text x="54.3" y="90.9">17</text>
<text x="54.3" y="93.5">18</text>
<text x="59.2" y="92.2">SD2</text>
<text x="59.2" y="94.8">SD3</text>
<text x="87.9" y="92.2">IO21</text>
<text x="87.9" y="94.8">IO22</text>
<text x="95.5" y="90.9">33</text>
<text x="95.5" y="93.5">36</text>
<text x="231.1" y="90.5">2</text>
<text x="236.2" y="95.6">R5</text>
<text x="245.1" y="90.5">1</text>
<text x="307.3" y="92.2">VCC</text>
<text x="309.2" y="94.8">D-</text>
<text x="313.9" y="90.9">1</text>
<text x="313.9" y="93.5">2</text>
<text x="342.6" y="90.9">8</text>
<text x="342.6" y="93.5">3</text>
<text x="346.2" y="92.2">VBUS</text>
<text x="346.2" y="94.8">D+</text>
<text x="367.7" y="94.8">RI</text>
<text x="372.4" y="93.5">1</text>
<text x="54.3" y="96">19</text>
<text x="54.3" y="98.6">20</text>
<text x="54.3" y="101.1">21</text>
<text x="59.2" y="97.3">CMD</text>
<text x="59.2" y="99.9">CLK</text>
<text x="74.9" y="99.9">IO25/DAC1/A2_8</text>
<text x="87.9" y="97.3">IO23</text>
<text x="95.5" y="96">37</text>
<text x="95.5" y="98.6">10</text>
<text x="95.5" y="101.1">11</text>
<text x="241" y="101.1">1</text>
<text x="244.9" y="96.5">U4</text>
<text x="265.7" y="101.1">5</text>
<text x="308.4" y="97.3">D+</text>
<text x="309.2" y="99.9">ID</text>
<text x="313.9" y="96">3</text>
<text x="313.9" y="98.6">4</text>
<text x="313.9" y="101.1">5</text>
<text x="341.3" y="101.1">16</text>
<text x="342.6" y="96">4</text>
<text x="346.2" y="97.3">D-</text>
<text x="365.5" y="97.3">DCD</text>
<text x="365.7" y="99.9">DTR</text>
<text x="372.4" y="96">24</text>
<text x="372.4" y="98.6">23</text>
<text x="372.4" y="101.1">22</text>
<text x="54.3" y="103.6">22</text>
<text x="59.2" y="102.4">SD0</text>
<text x="59.2" y="104.9">SD1</text>
<text x="74.9" y="102.4">IO26/DAC2/A2_9</text>
<text x="75.3" y="107.5">IO32/A1_4/X32P</text>
<text x="81.6" y="104.9">IO27/A2_7</text>
<text x="95.5" y="103.6">12</text>
<text x="95.5" y="106.2">8</text>
<text x="237.4" y="106.7">3</text>
<text x="241" y="103.6">2</text>
<text x="244.6" y="102.4">STAT</text>
<text x="244.6" y="104.9">VSS</text>
<text x="244.6" y="107.5">VBAT</text>
<text x="257.3" y="102.4">PROG</text>
<text x="258.8" y="107.5">VDD</text>
<text x="265.7" y="106.2">4</text>
<text x="306.9" y="102.4">GND</text>
<text x="308.6" y="107.5">NC</text>
<text x="313.9" y="106.2">6</text>
<text x="346.2" y="102.4">VPP</text>
<text x="365.6" y="107.5">RXD</text>
<text x="365.7" y="102.4">DSR</text>
<text x="365.7" y="104.9">TXD</text>
<text x="372.4" y="103.6">21</text>
<text x="372.4" y="106.2">20</text>
<text x="54.3" y="111.3">34</text>
<text x="54.3" y="113.8">35</text>
<text x="59.2" y="112.6">RXD0</text>
<text x="75" y="110">IO33/A1_5/X32N</text>
<text x="83.3" y="112.6">I34/A1_6</text>
<text x="95.5" y="108.7">9</text>
<text x="95.5" y="111.3">6</text>
<text x="95.5" y="113.8">7</text>
<text x="247.3" y="111.8">MCP73831/2</text>
<text x="308.6" y="110">NC</text>
<text x="313.9" y="108.7">7</text>
<text x="341.3" y="111.3">10</text>
<text x="346.2" y="112.6">NC</text>
<text x="356.4" y="113.5" transform="rotate(-90 356.4 113.5)">THERMALPAD</text>
<text x="366" y="110">RTS</text>
<text x="366" y="112.6">CTS</text>
<text x="372.4" y="108.7">19</text>
<text x="372.4" y="111.3">18</text>
<text x="59.2" y="115.1">TXD0</text>
<text x="75.7" y="119.7" transform="rotate(-90 75.7 119.7)">1</text>
<text x="83.3" y="115.1">I35/A1_7</text>
<text x="241.3" y="115.9">2</text>
<text x="255.2" y="115.9">1</text>
<text x="300.2" y="114.4">USB_MICRO_5PIN</text>
<text x="355.1" y="118.5" transform="rotate(-90 355.1 118.5)">25</text>
<text x="364.3" y="116.9">CP2104</text>
<text x="78.7" y="121">ESP32</text>
<text x="246.4" y="121">R17</text>
<text x="77.2" y="166.6">M1</text>
<text x="103.9" y="167.6" transform="rotate(-90 103.9 167.6)">+</text>
<text x="65.7" y="169.7">1</text>
<text x="65.7" y="172.2">2</text>
<text x="69.3" y="171">ENABLE</text>
<text x="69.3" y="173.5">M0</text>
<text x="81.9" y="171">VMOT</text>
<text x="83.4" y="173.5">GND</text>
<text x="90.4" y="169.7">16</text>
<text x="90.4" y="172.2">15</text>
<text x="127.8" y="169.2">CON1</text>
<text x="130" y="173.5">1</text>
<text x="133.6" y="172.2">1</text>
<text x="312.1" y="172.2">1</text>
<text x="315.7" y="173.5">G</text>
<text x="318.5" y="169.2">Q4</text>
<text x="322.8" y="173.5">D</text>
<text x="326.6" y="172.2">3</text>
<text x="65.7" y="174.8">3</text>
<text x="65.7" y="177.3">4</text>
<text x="65.7" y="179.8">5</text>
<text x="69.3" y="176.1">M1</text>
<text x="69.3" y="178.6">CONFIG</text>
<text x="85.4" y="176.1">B2</text>
<text x="85.4" y="178.6">B1</text>
<text x="90.4" y="174.8">14</text>
<text x="90.4" y="177.3">13</text>
<text x="90.4" y="179.8">12</text>
<text x="130" y="176.1">2</text>
<text x="130" y="178.6">3</text>
<text x="133.6" y="174.8">2</text>
<text x="133.6" y="177.3">3</text>
<text x="133.6" y="179.8">4</text>
<text x="191" y="177.3">1</text>
<text x="198.6" y="177.3">1</text>
<text x="206.2" y="177.3">1</text>
<text x="215.9" y="178.8" transform="rotate(-90 215.9 178.8)">IMU_SDA</text>
<text x="218.4" y="178.8" transform="rotate(-90 218.4 178.8)">IMU_SCL</text>
<text x="312.1" y="174.8">2</text>
<text x="315.7" y="176.1">S</text>
<text x="65.7" y="182.4">6</text>
<text x="65.7" y="184.9">7</text>
<text x="69.3" y="181.1">VREF</text>
<text x="69.3" y="183.7">SLEEP</text>
<text x="85.4" y="181.1">A1</text>
<text x="85.4" y="183.7">A2</text>
<text x="90.4" y="182.4">11</text>
<text x="90.4" y="184.9">10</text>
<text x="130" y="181.1">4</text>
<text x="133.6" y="184.9">5</text>
<text x="191.8" y="181.9">R9</text>
<text x="199.4" y="181.9">R6</text>
<text x="199.4" y="184">2.2K</text>
<text x="208.3" y="182.4">R3</text>
<text x="208.3" y="185">2.2K</text>
<text x="229.9" y="184.9">U5</text>
<text x="314.1" y="180.4">SI2319CDS</text>
<text x="342.6" y="184.9">1</text>
<text x="354.2" y="181.9">U7</text>
<text x="367.3" y="184.9">5</text>
<text x="65.7" y="187.5">8</text>
<text x="69.3" y="186.2">STEP</text>
<text x="69.3" y="188.8">DIR</text>
<text x="81.4" y="186.2">FAULT</text>
<text x="83.4" y="188.8">GND</text>
<text x="90.4" y="187.5">9</text>
<text x="128.3" y="186.2">NC</text>
<text x="128.3" y="188.8">NC</text>
<text x="133.6" y="187.5">6</text>
<text x="191" y="190.1">2</text>
<text x="198.6" y="190.1">2</text>
<text x="206.2" y="190.1">2</text>
<text x="224.4" y="187.5">11</text>
<text x="224.4" y="190">23</text>
<text x="229.4" y="188.8">FSYNC</text>
<text x="229.4" y="191.3">SCL/SCLK</text>
<text x="244.3" y="188.8">INT</text>
<text x="250.4" y="187.5">12</text>
<text x="294.6" y="189.3" transform="rotate(-90 294.6 189.3)">1</text>
<text x="325.1" y="189.3" transform="rotate(-90 325.1 189.3)">1</text>
<text x="342.6" y="187.5">3</text>
<text x="342.6" y="190">2</text>
<text x="346.2" y="186.2">IN</text>
<text x="346.2" y="188.8">EN</text>
<text x="346.2" y="191.3">GND</text>
<text x="360.4" y="186.2">OUT</text>
<text x="362.4" y="191.3">P4</text>
<text x="367.3" y="190">4</text>
<text x="68.7" y="193.1">DRV8834_MODULE</text>
<text x="119.9" y="193.1">MOLEX_53261_0471</text>
<text x="224.4" y="192.5">24</text>
<text x="225.8" y="197.6">9</text>
<text x="229.4" y="193.8">SDA/SDI AUX_CL</text>
<text x="239.3" y="196.4">AUX_DA</text>
<text x="250.4" y="192.5">7</text>
<text x="250.4" y="195.1">21</text>
<text x="317.5" y="192.8">+</text>
<text x="349.4" y="195.7">AP2112-3.3</text>
<text x="370.8" y="195.3">+</text>
<text x="378.5" y="195.3">+</text>
<text x="388.6" y="195.3">+</text>
<text x="224.4" y="200.2">22</text>
<text x="224.4" y="202.7">10</text>
<text x="229.4" y="198.9">ADO/SDO</text>
<text x="229.4" y="201.5">NCS</text>
<text x="250.4" y="202.7">19</text>
<text x="294.6" y="203.2" transform="rotate(-90 294.6 203.2)">2</text>
<text x="301.3" y="198.1" transform="rotate(-90 301.3 198.1)">R12</text>
<text x="325.1" y="203.2" transform="rotate(-90 325.1 203.2)">2</text>
<text x="331.8" y="198.1" transform="rotate(-90 331.8 198.1)">R11</text>
<text x="224.4" y="207.8">13</text>
<text x="225.8" y="205.2">8</text>
<text x="229.4" y="204">REGOUT</text>
<text x="229.4" y="206.5">VDDIO</text>
<text x="229.4" y="209.1">VDD</text>
<text x="250.4" y="205.2">20</text>
<text x="250.4" y="207.8">18</text>
<text x="225.8" y="212.9">1</text>
<text x="225.8" y="215.4">2</text>
<text x="229.4" y="214.2">RESV</text>
<text x="250.4" y="212.9">6</text>
<text x="250.4" y="215.4">14</text>
<text x="77.2" y="220">M2</text>
<text x="103.9" y="221" transform="rotate(-90 103.9 221)">+</text>
<text x="127.8" y="220">CON2</text>
<text x="225.8" y="217.9">3</text>
<text x="225.8" y="220.5">4</text>
<text x="250.4" y="217.9">15</text>
<text x="250.4" y="220.5">16</text>
<text x="65.7" y="223">1</text>
<text x="65.7" y="225.6">2</text>
<text x="69.3" y="224.3">ENABLE</text>
<text x="69.3" y="226.9">M0</text>
<text x="81.9" y="224.3">VMOT</text>
<text x="83.4" y="226.9">GND</text>
<text x="90.4" y="223">16</text>
<text x="90.4" y="225.6">15</text>
<text x="130" y="224.3">1</text>
<text x="130" y="226.9">2</text>
<text x="133.6" y="223">1</text>
<text x="133.6" y="225.6">2</text>
<text x="194.3" y="223.8">C14</text>
<text x="207" y="223.8">C12</text>
<text x="217.2" y="223.8">C13</text>
<text x="225.8" y="223">5</text>
<text x="250.4" y="223">17</text>
<text x="65.7" y="228.1">3</text>
<text x="65.7" y="230.6">4</text>
<text x="65.7" y="233.2">5</text>
<text x="69.3" y="229.4">M1</text>
<text x="69.3" y="231.9">CONFIG</text>
<text x="85.4" y="229.4">B2</text>
<text x="85.4" y="231.9">B1</text>
<text x="90.4" y="228.1">14</text>
<text x="90.4" y="230.6">13</text>
<text x="90.4" y="233.2">12</text>
<text x="130" y="229.4">3</text>
<text x="130" y="231.9">4</text>
<text x="133.6" y="228.1">3</text>
<text x="133.6" y="230.6">4</text>
<text x="231.5" y="228.7">IMU9250</text>
<text x="65.7" y="235.7">6</text>
<text x="65.7" y="238.3">7</text>
<text x="69.3" y="234.5">VREF</text>
<text x="69.3" y="237">SLEEP</text>
<text x="69.3" y="239.6">STEP</text>
<text x="81.4" y="239.6">FAULT</text>
<text x="85.4" y="234.5">A1</text>
<text x="85.4" y="237">A2</text>
<text x="90.4" y="235.7">11</text>
<text x="90.4" y="238.3">10</text>
<text x="128.3" y="237">NC</text>
<text x="128.3" y="239.6">NC</text>
<text x="133.6" y="235.7">5</text>
<text x="133.6" y="238.3">6</text>
<text x="300.7" y="236">TITLE:</text>
<text x="65.7" y="240.8">8</text>
<text x="69.3" y="242.1">DIR</text>
<text x="83.4" y="242.1">GND</text>
<text x="90.4" y="240.8">9</text>
<text x="119.9" y="243.9">MOLEX_53261_0471</text>
<text x="68.7" y="246.5">DRV8834_MODULE</text>
<text x="300.7" y="248.7">COMPANY:</text>
</g>
</svg>
